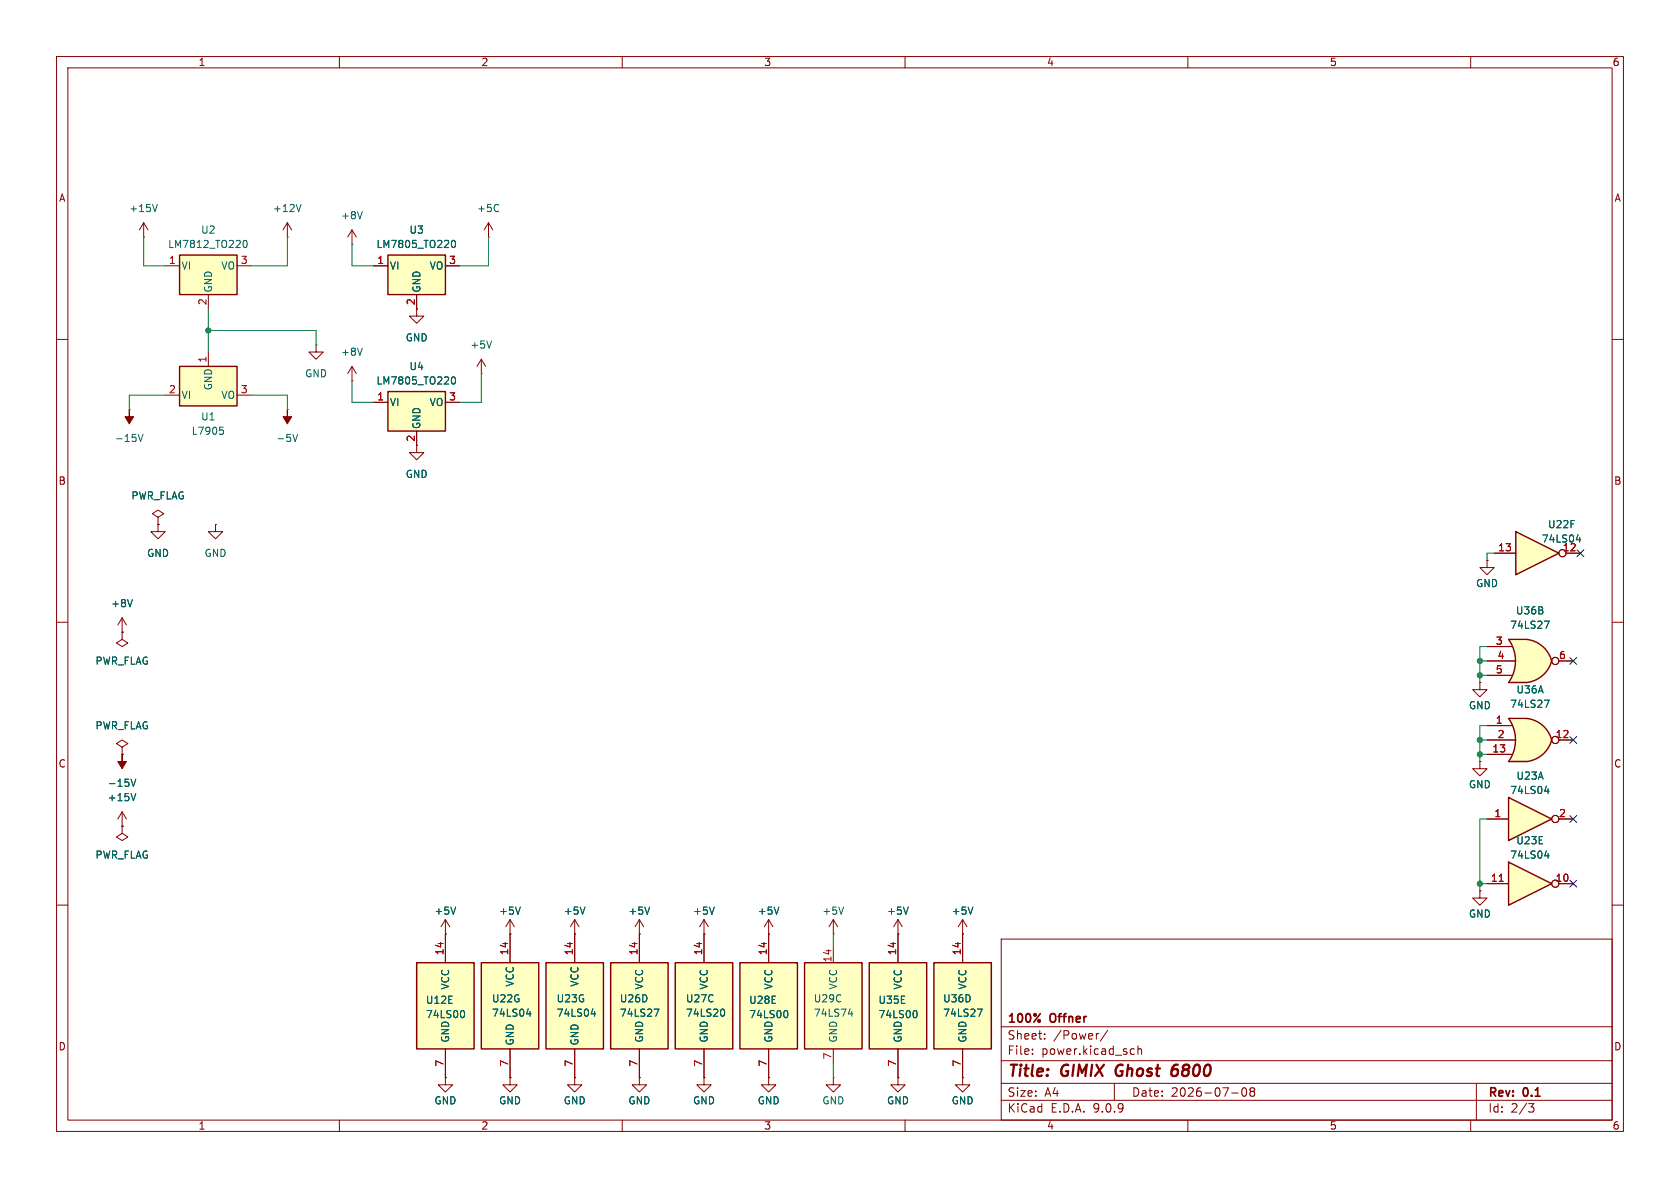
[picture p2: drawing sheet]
<svg xmlns="http://www.w3.org/2000/svg" width="297mm" height="210mm" viewBox="0 0 297 210" stroke-linecap="round" stroke-linejoin="round" font-family="sans-serif">
<g fill="none" stroke="#840000" stroke-width=".18">
<path d="M10 10h277v190h-277zM12 12h273v186h-273zM60 10v2M110 10v2M160 10v2M210 10v2M260 10v2M86.4 39.4l-.8 1.2M86.4 39.4l.7 1.2M86.4 39.4v2.5M73.7 54.6v1.3h1.2l-1.2 1.3-1.3-1.3h1.3M86.4 41.9h.1"/>
<path d="M10 60h2M285 60h2M262.9 99.1v1.2h1.3l-1.3 1.3-1.3-1.3h1.3M262.9 99.1h.1M10 110h2M285 110h2M10 160h2M177 166h108v32h-108zM285 160h2M60 198v2M110 198v2M160 198v2"/>
<path d="M177 194.5h108M177 191.5h108M177 187.5h108M177 181.5h108M182.5 186.3v.1M182.5 185.5v.1M184.7 183.6v.1M184.7 182.8v.1M194.2 182.7l-.2 .1M195.8 182.1l-1.3 2M197 191.5v3M200.1 185.4l.4 .1"/>
<path d="M200.5 186.3l-.4 .1M201.2 185.5l.2-.1 .3 .1 .1 .9M201.2 184.9v1.5M210 198v2M217.7 193.2h1.2M219.7 192.4l.2-.1a.81 .81 0 0 1 .6 .6 .81 .81 0 0 1-.3 .8l-.2 .1a.81 .81 0 0 1-.3-1.4zM221.2 192.9l-.2-.2 .2-.4 .5 .1 .1 .2-.3 .3M221.2 192.9l-.2 .3v.5l.2 .1 .5-.1 .1-.2-.1-.4-.2-.2M221.2 192.9h.3M260 198v2M261 191.5v6.5M270.2 195.1h1l-.5 .6 .4 .1 .1 .5-.3 .3h-.4"/>
</g>
<path d="M197.5 188.5a1.27 1.27 0 0 0 0 1.6M207.3 189.1l.3-.1 .5 .1M208.1 190a.66 .66 0 0 1-.9 .1M208.2 188.2a.81 .81 0 0 0-.9 .5" fill="none" stroke="#840000" stroke-width=".4"/>
<path d="M87.9 36.1l.2 .2M88.1 37.3l-.2 .1" fill="none" stroke="#006464" stroke-width=".18"/>
<path d="M68.6 45.1h10.1v7h-10.1z" fill="#ffffc2"/>
<path d="M68.6 45.1h10.1v7h-10.1z" fill="none" stroke="#840000" stroke-width=".25"/>
<path d="M66 47h2.6M73.7 52.1v2.5M78.7 47h2.6" fill="none" stroke="#840000" stroke-width=".18"/>
<path d="M80 42.6l.1-.1a.68 .68 0 0 1 .4 .6 .68 .68 0 0 1-.4 .7 .84 .84 0 0 1-.1-1.2z" fill="none" stroke="#006464" stroke-width=".18"/>
<path d="M68.6 69.2h10.1v7h-10.1z" fill="#ffffc2"/>
<path d="M68.6 69.2h10.1v7h-10.1z" fill="none" stroke="#840000" stroke-width=".25"/>
<g fill="none" stroke="#840000" stroke-width=".18">
<path d="M62.2 43.2h.1M62.2 40.6v2.6M62.2 40.6l-.7 1.3M62.2 40.6l.8 1.3M55.9 61v1.2h1.2l-1.2 1.3-1.3-1.3h1.3M55.9 61h.1M62.2 67.3h.1M62.2 64.8l-.7 1.2M62.2 64.8l.8 1.2M62.2 64.8v2.5M66 71.1h2.6M73.7 76.2v3.8h1.2l-1.2 1.3-1.3-1.3h1.3"/>
<path d="M78.7 71.1h2.6M85.1 66h.1M85.1 63.5l-.8 1.3M85.1 63.5l.8 1.3M85.1 63.5v2.5"/>
</g>
<path d="M64 37.4l-.4 1.3M64 61.5l-.4 1.3M80 66.7l.1-.1a.68 .68 0 0 1 .4 .7 .68 .68 0 0 1-.4 .6 .84 .84 0 0 1-.1-1.2zM86.9 60.3l-.4 1.2" fill="none" stroke="#006464" stroke-width=".18"/>
<path d="M268 94l7.6 3.8-7.6 3.8z" fill="#ffffc2"/>
<path d="M268 94l7.6 3.8-7.6 3.8z" fill="none" stroke="#840000" stroke-width=".25"/>
<g fill="none" stroke="#840000" stroke-width=".18">
<path d="M264.2 97.8h3.8M276.9 97.8h2.5"/>
<circle cx="276.2" cy="97.8" r=".63"/>
</g>
<path d="M278.7 95.4h.8M279.3 95v.8" fill="none" stroke="#006464" stroke-width=".18"/>
<path d="M266.7 141l7.6 3.8-7.6 3.8z" fill="#ffffc2"/>
<path d="M266.7 141l7.6 3.8-7.6 3.8z" fill="none" stroke="#840000" stroke-width=".25"/>
<g fill="none" stroke="#840000" stroke-width=".18">
<path d="M261.6 134.6v1.3h1.3l-1.3 1.3-1.3-1.3h1.3M261.6 134.6h.1M262.9 144.8h3.8M275.6 144.8h2.5"/>
<circle cx="275" cy="144.8" r=".63"/>
</g>
<path d="M273.1 139.9h.8M273.7 139.4v.9" fill="none" stroke="#006464" stroke-width=".18"/>
<path d="M266.7 113h3.2M266.7 120.7h3.2" fill="none" stroke="#ffffc2" stroke-width=".18"/>
<g fill="#ffffc2" stroke="#ffffc2" stroke-width=".18">
<path d="M269.3 115.5l5 1.3a5.2 5.2 0 0 1-4.4 3.9z"/>
<path d="M269.9 113a5.1 5.1 0 0 1 4.4 3.8l-5 1.3z"/>
</g>
<path d="M266.7 113h3.2v7.7h-3.2a6.7 6.7 0 0 0 0-7.7z" fill="#ffffc2"/>
<path d="M269.9 113h-3.2a6.6 6.6 0 0 1 0 7.7h3.2M269.9 113a5.2 5.2 0 0 1 4.4 3.8 5.2 5.2 0 0 1-4.4 3.9" fill="none" stroke="#840000" stroke-width=".25"/>
<g fill="none" stroke="#840000" stroke-width=".18">
<path d="M262.9 114.3h4.3M262.9 116.8h4.9M262.9 119.4h4.3M275.6 116.8h2.5M261.6 120.7v1.2h1.3l-1.3 1.3-1.3-1.3h1.3M261.6 120.7h.1"/>
<circle cx="275" cy="116.8" r=".63"/>
</g>
<path d="M273 109.8h.9l-.6 1.3" fill="none" stroke="#006464" stroke-width=".18"/>
<path d="M266.7 127h3.2M266.7 134.6h3.2" fill="none" stroke="#ffffc2" stroke-width=".18"/>
<g fill="#ffffc2" stroke="#ffffc2" stroke-width=".18">
<path d="M269.3 129.5l5 1.3a5.2 5.2 0 0 1-4.4 3.8z"/>
<path d="M269.9 127a5.1 5.1 0 0 1 4.4 3.8l-5 1.3z"/>
</g>
<path d="M266.7 127h3.2v7.6h-3.2a6.7 6.7 0 0 0 0-7.6z" fill="#ffffc2"/>
<path d="M269.9 127h-3.2a6.6 6.6 0 0 1 0 7.6h3.2M269.9 127a5.2 5.2 0 0 1 4.4 3.8 5.2 5.2 0 0 1-4.4 3.8" fill="none" stroke="#840000" stroke-width=".25"/>
<g fill="none" stroke="#840000" stroke-width=".18">
<path d="M262.9 128.3h4.3M262.9 130.8h4.9M262.9 133.4h4.3M275.6 130.8h2.5M261.6 157.5v1.3h1.3l-1.3 1.2-1.3-1.2h1.3M261.6 157.5h.1"/>
<circle cx="275" cy="130.8" r=".63"/>
</g>
<path d="M273 123.8h.9l-.6 1.2" fill="none" stroke="#006464" stroke-width=".18"/>
<path d="M165.1 170.2h10.2v15.2h-10.2z" fill="#ffffc2"/>
<path d="M165.1 170.2h10.2v15.2h-10.2z" fill="none" stroke="#840000" stroke-width=".25"/>
<path d="M22.9 72.4h.1M50.8 72.4h.1M27.9 92.7v1.3h1.3l-1.3 1.3-1.2-1.3h1.2M27.9 92.7h.1M27.9 91.4l1.1-.6-1.1-.6-1 .6 1 .6v1.3M38.1 92.7v1.3h1.3l-1.3 1.3-1.3-1.3h1.3M38.1 92.7h.1M170.2 165.1v5.1M170.2 185.4v5.1" fill="none" stroke="#840000" stroke-width=".18"/>
<path d="M24.4 76.8l.5 1.2 .4-1.2M51.8 76.8l.4 1.2 .4-1.2M172.8 178.4h.8l-.5 1.2" fill="none" stroke="#006464" stroke-width=".18"/>
<g fill="#840000" stroke="#840000" stroke-width=".18">
<path d="M22.9 72.4v1.3h.7l-.7 1.2-.8-1.2h.8z"/>
<path d="M50.8 72.4v1.3h.8l-.8 1.2-.8-1.2h.8z"/>
</g>
<path d="M31.7 64.8h10.2v7h-10.2z" fill="#ffffc2"/>
<path d="M31.7 64.8h10.2v7h-10.2z" fill="none" stroke="#840000" stroke-width=".25"/>
<g fill="none" stroke="#840000" stroke-width=".18">
<path d="M25.4 39.4l-.8 1.2M25.4 39.4l.8 1.2M25.4 39.4v2.5M25.4 41.9h.1M29.2 69.9h2.5M36.8 62.2v2.6M41.9 69.9h2.5M21.6 111.8v1.2l-1 .7 1 .6 1-.6-1-.7M21.6 111.8h.1M21.6 109.2l.8 1.3M21.6 109.2l-.8 1.3M21.6 109.2v2.6"/>
<path d="M21.6 133.4h.1M21.6 132.1l-1-.7 1-.6 1 .6-1 .7v1.3M21.6 146.1v1.2l-1 .7 1 .6 1-.6-1-.7M21.6 146.1h.1M21.6 143.5v2.6M21.6 143.5l.8 1.3M21.6 143.5l-.8 1.3"/>
</g>
<path d="M27.8 36.1l-.4 1.3M38.9 75.5h.6M39 76h.3l.2 .2-.1 .5-.4 .1M23.4 106l-.4 1.3M23.2 137.7l.4 1.3 .4-1.3M24 140.3l-.4 1.2" fill="none" stroke="#006464" stroke-width=".18"/>
<path d="M21.6 133.4v1.2h.8l-.8 1.3-.8-1.3h.8z" fill="#840000" stroke="#840000" stroke-width=".18"/>
<path d="M31.7 45.1h10.2v7h-10.2z" fill="#ffffc2"/>
<path d="M31.7 45.1h10.2v7h-10.2z" fill="none" stroke="#840000" stroke-width=".25"/>
<g fill="none" stroke="#840000" stroke-width=".18">
<path d="M50.8 39.4l-.8 1.2M50.8 39.4l.8 1.2M50.8 39.4v2.5M29.2 47h2.5M36.8 52.1v2.5M41.9 47h2.5M50.8 41.9h.1M78.7 165.1h.1M78.7 162.6l-.7 1.2M78.7 162.6l.8 1.2M78.7 162.6v2.5M135.9 165.1h.1"/>
<path d="M135.9 162.6l-.8 1.2M135.9 162.6l.8 1.2M135.9 162.6v2.5M78.7 190.5v1.3h1.3l-1.3 1.2-1.2-1.2h1.2M78.7 190.5h.1"/>
</g>
<path d="M53.2 36.1l-.4 1.3M43.1 42.6l.2-.1a.68 .68 0 0 1 .4 .6 .68 .68 0 0 1-.4 .7 .84 .84 0 0 1-.2-1.2zM80.6 160.3l-.5 1.3M137.7 160.3l-.4 1.3" fill="none" stroke="#006464" stroke-width=".18"/>
<path d="M73.7 170.2h10.1v15.2h-10.1z" fill="#ffffc2"/>
<path d="M73.7 170.2h10.1v15.2h-10.1z" fill="none" stroke="#840000" stroke-width=".25"/>
<path d="M78.7 165.1v5.1M78.7 185.4v5.1" fill="none" stroke="#840000" stroke-width=".18"/>
<path d="M81.8 178.6a.79 .79 0 0 1 0 1.3" fill="none" stroke="#006464" stroke-width=".18"/>
<path d="M85.1 170.2h10.1v15.2h-10.1z" fill="#ffffc2"/>
<path d="M85.1 170.2h10.1v15.2h-10.1z" fill="none" stroke="#840000" stroke-width=".25"/>
<path d="M90.2 165.1v5.1M147.3 165.1h.1M147.3 162.6l-.7 1.2M147.3 162.6l.8 1.2M147.3 162.6v2.5M90.2 185.4v5.1M147.3 190.5v1.3h1.3l-1.3 1.2-1.3-1.2h1.3M147.3 190.5h.1" fill="none" stroke="#840000" stroke-width=".18"/>
<path d="M93.1 179.2h.8M93.7 178.8v.8M149.1 160.3l-.4 1.3" fill="none" stroke="#006464" stroke-width=".18"/>
<path d="M142.2 170.2h10.2v15.2h-10.2z" fill="#ffffc2"/>
<path d="M142.2 170.2h10.2v15.2h-10.2z" fill="none" stroke="#840000" stroke-width=".25"/>
<path d="M124.5 165.1h.1M124.5 162.6l-.8 1.2M124.5 162.6l.7 1.2M124.5 162.6v2.5M147.3 167.6v2.6M147.3 185.4v2.6" fill="none" stroke="#840000" stroke-width=".18"/>
<path d="M126.3 160.3l-.4 1.3M150 179.2h.8M150.6 178.8v.8" fill="none" stroke="#006464" stroke-width=".18"/>
<path d="M130.8 170.2h10.2v15.2h-10.2z" fill="#ffffc2"/>
<path d="M130.8 170.2h10.2v15.2h-10.2z" fill="none" stroke="#840000" stroke-width=".25"/>
<path d="M135.9 165.1v5.1M124.5 190.5v1.3h1.2l-1.2 1.2-1.3-1.2h1.3M124.5 190.5h.1M135.9 190.5v1.3h1.3l-1.3 1.2-1.3-1.2h1.3M135.9 190.5h.1M135.9 185.4v5.1" fill="none" stroke="#840000" stroke-width=".18"/>
<path d="M139 178.6a.79 .79 0 0 1 0 1.3" fill="none" stroke="#006464" stroke-width=".18"/>
<path d="M119.4 170.2h10.1v15.2h-10.1z" fill="#ffffc2"/>
<path d="M119.4 170.2h10.1v15.2h-10.1z" fill="none" stroke="#840000" stroke-width=".25"/>
<path d="M124.5 165.1v5.1M124.5 185.4v5.1" fill="none" stroke="#840000" stroke-width=".18"/>
<path d="M127.8 178.4a.79 .79 0 0 1 0 1.2" fill="none" stroke="#006464" stroke-width=".18"/>
<path d="M266.7 152.4l7.6 3.8-7.6 3.8z" fill="#ffffc2"/>
<path d="M266.7 152.4l7.6 3.8-7.6 3.8z" fill="none" stroke="#840000" stroke-width=".25"/>
<g fill="none" stroke="#840000" stroke-width=".18">
<path d="M262.9 156.2h3.8M275.6 156.2h2.5M101.6 165.1h.1M101.6 162.6l-.8 1.2M101.6 162.6l.8 1.2M101.6 162.6v2.5M113 165.1h.1M113 162.6l-.7 1.2M113 162.6l.8 1.2M113 162.6v2.5"/>
<circle cx="275" cy="156.2" r=".63"/>
</g>
<path d="M265 155.8h.8" fill="none" stroke="#a90000" stroke-width=".18"/>
<path d="M273.1 151.3h.8M273.7 150.9v.8M103.4 160.3l-.4 1.3M114.8 160.3l-.4 1.3" fill="none" stroke="#006464" stroke-width=".18"/>
<path d="M96.5 170.2h10.2v15.2h-10.2z" fill="#ffffc2"/>
<path d="M96.5 170.2h10.2v15.2h-10.2z" fill="none" stroke="#840000" stroke-width=".25"/>
<path d="M101.6 165.1v5.1M101.6 185.4v5.1" fill="none" stroke="#840000" stroke-width=".18"/>
<path d="M104.5 179.2h.8M105.1 178.8v.8" fill="none" stroke="#006464" stroke-width=".18"/>
<path d="M107.9 170.2h10.2v15.2h-10.2z" fill="#ffffc2"/>
<path d="M107.9 170.2h10.2v15.2h-10.2z" fill="none" stroke="#840000" stroke-width=".25"/>
<g fill="none" stroke="#840000" stroke-width=".18">
<path d="M113 165.1v5.1M170.2 165.1h.1M170.2 162.6l-.8 1.2M170.2 162.6l.7 1.2M170.2 162.6v2.5M101.6 190.5v1.3h1.3l-1.3 1.2-1.3-1.2h1.3M101.6 190.5h.1M113 190.5v1.3h1.3l-1.3 1.2-1.2-1.2h1.2M113 190.5h.1M113 185.4v5.1M158.7 190.5v1.3h1.3l-1.3 1.2-1.2-1.2h1.2M158.7 190.5h.1"/>
<path d="M170.2 190.5v1.3h1.2l-1.2 1.2-1.3-1.2h1.3M170.2 190.5h.1"/>
</g>
<path d="M115.6 178.4h.9l-.6 1.2M172 160.3l-.4 1.3" fill="none" stroke="#006464" stroke-width=".18"/>
<path d="M153.7 170.2h10.1v15.2h-10.1z" fill="#ffffc2"/>
<path d="M153.7 170.2h10.1v15.2h-10.1z" fill="none" stroke="#840000" stroke-width=".25"/>
<g fill="none" stroke="#840000" stroke-width=".18">
<path d="M66 47h2.6M73.7 52.1v2.5M78.7 47h2.6M66 71.1h2.6M73.7 76.2v2.5M78.7 71.1h2.6M27.9 92.7h.1M262.9 99.1h.1M264.2 97.8h3.8M276.9 97.8h2.5M21.6 111.8h.1M262.9 114.3h4.3"/>
<path d="M262.9 116.8h4.9M262.9 119.4h4.3M275.6 116.8h2.5M21.6 133.4h.1M261.6 120.7h.1M261.6 134.6h.1M262.9 128.3h4.3M262.9 130.8h4.9M262.9 133.4h4.3M275.6 130.8h2.5M21.6 146.1h.1M261.6 157.5h.1"/>
<path d="M262.9 156.2h3.8M262.9 144.8h3.8M275.6 156.2h2.5M275.6 144.8h2.5M78.7 165.1h.1M78.7 165.1v5.1M90.2 165.1h.1M90.2 162.6l-.8 1.2M90.2 162.6l.7 1.2M90.2 162.6v7.6M101.6 165.1h.1M101.6 165.1v5.1"/>
<path d="M113 165.1h.1M113 165.1v5.1M124.5 165.1h.1M124.5 165.1v5.1M135.9 165.1h.1M135.9 165.1v5.1M158.7 165.1h.1M158.7 162.6v7.6M158.7 162.6l-.7 1.2M158.7 162.6l.8 1.2M170.2 165.1h.1M170.2 165.1v5.1"/>
<path d="M78.7 190.5h.1M78.7 185.4v5.1M90.2 190.5v1.3h1.2l-1.2 1.2-1.3-1.2h1.3M90.2 190.5h.1M90.2 185.4v5.1M101.6 190.5h.1M101.6 185.4v5.1M113 190.5h.1M113 185.4v5.1M124.5 190.5h.1M124.5 185.4v5.1M135.9 190.5h.1"/>
<path d="M135.9 185.4v5.1M158.7 190.5h.1M158.7 185.4v5.1M170.2 190.5h.1M170.2 185.4v5.1"/>
<circle cx="276.2" cy="97.8" r=".63"/>
<circle cx="275" cy="116.8" r=".63"/>
<circle cx="275" cy="130.8" r=".63"/>
<circle cx="275" cy="156.2" r=".63"/>
<circle cx="275" cy="144.8" r=".63"/>
</g>
<g fill="none" stroke="#006464" stroke-width=".18">
<path d="M80 42.6l.1-.1a.68 .68 0 0 1 .4 .6 .68 .68 0 0 1-.4 .7 .84 .84 0 0 1-.1-1.2zM80 66.7l.1-.1a.68 .68 0 0 1 .4 .7 .68 .68 0 0 1-.4 .6 .84 .84 0 0 1-.1-1.2zM278.7 95.4h.8M279.3 95v.8M23.4 106l-.4 1.3M273 109.8h.9l-.6 1.3M23.2 137.7l.4 1.3 .4-1.3M273 123.8h.9l-.6 1.2M273.1 139.9h.8M273.7 139.4v.9M24 140.3l-.4 1.2M273.1 151.3h.8"/>
<path d="M273.7 150.9v.8M80.6 160.3l-.5 1.3M81.8 178.6a.79 .79 0 0 1 0 1.3M92 160.3l-.4 1.3M93.1 179.2h.8M93.7 178.8v.8M103.4 160.3l-.4 1.3M104.5 179.2h.8M105.1 178.8v.8M114.8 160.3l-.4 1.3M115.6 178.4h.9l-.6 1.2M126.3 160.3l-.4 1.3"/>
<path d="M127.8 178.4a.79 .79 0 0 1 0 1.2M137.7 160.3l-.4 1.3M139 178.6a.79 .79 0 0 1 0 1.3M160.6 160.3l-.5 1.3M161.8 178.6a.79 .79 0 0 1 0 1.3M172 160.3l-.4 1.3M172.8 178.4h.8l-.5 1.2"/>
</g>
<g fill="none" stroke="#009600" stroke-width=".18">
<path d="M25.4 41.9v5.1h3.8M36.8 58.4h19.1v2.6M36.8 54.6v7.6M50.8 41.9v5.1h-6.4M62.2 43.2v3.8h3.8M86.4 41.9v5.1h-5.1M29.2 69.9h-6.3v2.5M44.4 69.9h6.4v2.5M62.2 67.3v3.8h3.8M85.1 66v5.1h-3.8M264.2 97.8h-1.3v1.3M261.6 116.8h1.3"/>
<path d="M261.6 119.4h1.3M262.9 114.3h-1.3v6.4M261.6 133.4h1.3M261.6 130.8h1.3M262.9 128.3h-1.3v6.3M261.6 156.2h1.3M262.9 144.8h-1.3v12.7M147.3 165.1v2.5M147.3 188v2.5"/>
</g>
<path d="M278.8 97.2l1.2 1.2M280 97.2l-1.2 1.2M277.5 116.2l1.2 1.2M278.7 116.2l-1.2 1.2M277.5 130.2l1.2 1.2M278.7 130.2l-1.2 1.2M277.5 155.6l1.2 1.2M277.5 144.2l1.2 1.2M278.7 155.6l-1.2 1.2M278.7 144.2l-1.2 1.2" fill="none" stroke="#000084" stroke-width=".18"/>
<path d="M265 155.8h.8" fill="none" stroke="#a90000" stroke-width=".18"/>
<g fill="#009600" stroke="#009600" stroke-width=".18">
<circle cx="261.6" cy="156.2" r=".46"/>
<circle cx="261.6" cy="119.4" r=".46"/>
<circle cx="261.6" cy="116.8" r=".46"/>
<circle cx="261.6" cy="130.8" r=".46"/>
<circle cx="261.6" cy="133.4" r=".46"/>
<circle cx="36.8" cy="58.4" r=".46"/>
</g>
<g font-size="2.8" fill="#840000">
<text x="178" y="190.9">Title:</text>
<text x="187.7" y="190.9">GIMIX</text>
<text x="198.1" y="190.9">Ghost</text>
<text x="208.8" y="190.9">6800</text>
</g>
<g font-size="2.1" fill="#840000">
<text x="178" y="184">Sheet:</text>
<text x="178" y="181.2">100%</text>
<text x="185.7" y="181.2">Offner</text>
<text x="186.2" y="184">/Power/</text>
<text x="178" y="186.7">File:</text>
<text x="184.1" y="186.7">power.kicad_sch</text>
<text x="178" y="196.9">KiCad</text>
<text x="178" y="194.1">Size:</text>
<text x="184.7" y="194.1">A4</text>
<text x="185.7" y="196.9">E.D.A.</text>
<text x="193.3" y="196.9">9.0.9</text>
<text x="200" y="194.1">Date:</text>
<text x="207" y="194.1">2026-07-08</text>
<text x="263" y="194.3">Rev:</text>
<text x="263" y="196.9">Id:</text>
<text x="267.1" y="196.9">2/3</text>
<text x="269.4" y="194.3">0.1</text>
</g>
<g font-size="1.8" fill="#840000">
<text x="35" y="11.9">1</text>
<text x="85" y="11.9">2</text>
<text x="135" y="11.9">3</text>
<text x="185" y="11.9">4</text>
<text x="235" y="11.9">5</text>
<text x="285" y="11.9">6</text>
<text x="10.3" y="35.9">A</text>
<text x="285.3" y="35.9">A</text>
<text x="73.4" y="54" transform="rotate(-90 73.4 54)">2</text>
<text x="10.3" y="85.9">B</text>
<text x="285.3" y="85.9">B</text>
<text x="10.3" y="135.9">C</text>
<text x="285.3" y="135.9">C</text>
<text x="10.3" y="185.9">D</text>
<text x="285.3" y="185.9">D</text>
<text x="35" y="199.9">1</text>
<text x="85" y="199.9">2</text>
<text x="135" y="199.9">3</text>
<text x="185" y="199.9">4</text>
<text x="235" y="199.9">5</text>
<text x="285" y="199.9">6</text>
</g>
<g font-size="1.8" fill="#006464">
<text x="22.8" y="37.7">+15V</text>
<text x="35.5" y="41.5">U2</text>
<text x="48.2" y="37.7">+12V</text>
<text x="60.2" y="39">+8V</text>
<text x="72.3" y="41.5">U3</text>
<text x="84.2" y="37.7">+5C</text>
<text x="29.6" y="44">LM7812_TO220</text>
<text x="32" y="47.9">VI</text>
<text x="39" y="47.9">VO</text>
<text x="66.5" y="44">LM7805_TO220</text>
<text x="68.8" y="47.9">VI</text>
<text x="75.9" y="47.9">VO</text>
<text x="37.7" y="51.8" transform="rotate(-90 37.7 51.8)">GND</text>
<text x="74.5" y="51.8" transform="rotate(-90 74.5 51.8)">GND</text>
<text x="60.2" y="63.1">+8V</text>
<text x="71.6" y="60.6">GND</text>
<text x="72.3" y="65.6">U4</text>
<text x="83.1" y="61.8">+5V</text>
<text x="32" y="70.7">VI</text>
<text x="37.7" y="69.1" transform="rotate(-90 37.7 69.1)">GND</text>
<text x="39" y="70.7">VO</text>
<text x="53.8" y="66.9">GND</text>
<text x="66.5" y="68.2">LM7805_TO220</text>
<text x="68.8" y="72">VI</text>
<text x="75.9" y="72">VO</text>
<text x="33.8" y="77.1">L7905</text>
<text x="35.5" y="74.5">U1</text>
<text x="74.5" y="75.9" transform="rotate(-90 74.5 75.9)">GND</text>
<text x="20.2" y="78.3">-15V</text>
<text x="48.8" y="78.3">-5V</text>
<text x="23.1" y="88.5">PWR_FLAG</text>
<text x="71.6" y="84.7">GND</text>
<text x="273.6" y="93.6">U22F</text>
<text x="25.9" y="98.7">GND</text>
<text x="36.1" y="98.7">GND</text>
<text x="272.5" y="96.1">74LS04</text>
<text x="19.6" y="107.5">+8V</text>
<text x="260.9" y="104">GND</text>
<text x="266.9" y="111.4">74LS27</text>
<text x="267.9" y="108.8">U36B</text>
<text x="16.8" y="117.7">PWR_FLAG</text>
<text x="259.6" y="125.6">GND</text>
<text x="266.9" y="125.3">74LS27</text>
<text x="268" y="122.8">U36A</text>
<text x="16.8" y="129.1">PWR_FLAG</text>
<text x="18.9" y="139.3">-15V</text>
<text x="18.9" y="141.8">+15V</text>
<text x="259.6" y="139.5">GND</text>
<text x="266.9" y="140.6">74LS04</text>
<text x="268" y="138">U23A</text>
<text x="268" y="149.5">U23E</text>
<text x="16.8" y="152">PWR_FLAG</text>
<text x="266.9" y="152">74LS04</text>
<text x="76.7" y="161.9">+5V</text>
<text x="88.1" y="161.9">+5V</text>
<text x="99.6" y="161.9">+5V</text>
<text x="111" y="161.9">+5V</text>
<text x="122.4" y="161.9">+5V</text>
<text x="133.9" y="161.9">+5V</text>
<text x="145.3" y="161.9">+5V</text>
<text x="156.7" y="161.9">+5V</text>
<text x="168.1" y="161.9">+5V</text>
<text x="259.6" y="162.4">GND</text>
<text x="75.2" y="177.6">U12E</text>
<text x="79.6" y="175" transform="rotate(-90 79.6 175)">VCC</text>
<text x="86.9" y="177.4">U22G</text>
<text x="86.9" y="179.9">74LS04</text>
<text x="91" y="174.5" transform="rotate(-90 91 174.5)">VCC</text>
<text x="98.3" y="177.4">U23G</text>
<text x="98.3" y="179.9">74LS04</text>
<text x="102.5" y="174.5" transform="rotate(-90 102.5 174.5)">VCC</text>
<text x="109.5" y="177.4">U26D</text>
<text x="109.5" y="179.9">74LS27</text>
<text x="113.9" y="175" transform="rotate(-90 113.9 175)">VCC</text>
<text x="121.2" y="177.4">U27C</text>
<text x="121.2" y="179.9">74LS20</text>
<text x="125.3" y="175" transform="rotate(-90 125.3 175)">VCC</text>
<text x="132.3" y="177.6">U28E</text>
<text x="136.8" y="175" transform="rotate(-90 136.8 175)">VCC</text>
<text x="143.8" y="177.4">U29C</text>
<text x="143.8" y="179.9">74LS74</text>
<text x="148.2" y="175" transform="rotate(-90 148.2 175)">VCC</text>
<text x="155.2" y="177.6">U35E</text>
<text x="159.6" y="175" transform="rotate(-90 159.6 175)">VCC</text>
<text x="166.6" y="177.4">U36D</text>
<text x="166.6" y="179.9">74LS27</text>
<text x="171" y="175" transform="rotate(-90 171 175)">VCC</text>
<text x="75.2" y="180.2">74LS00</text>
<text x="79.6" y="184.4" transform="rotate(-90 79.6 184.4)">GND</text>
<text x="91" y="184.9" transform="rotate(-90 91 184.9)">GND</text>
<text x="102.5" y="184.9" transform="rotate(-90 102.5 184.9)">GND</text>
<text x="113.9" y="184.4" transform="rotate(-90 113.9 184.4)">GND</text>
<text x="125.3" y="184.4" transform="rotate(-90 125.3 184.4)">GND</text>
<text x="132.3" y="180.2">74LS00</text>
<text x="136.8" y="184.4" transform="rotate(-90 136.8 184.4)">GND</text>
<text x="148.2" y="184.4" transform="rotate(-90 148.2 184.4)">GND</text>
<text x="155.2" y="180.2">74LS00</text>
<text x="159.6" y="184.4" transform="rotate(-90 159.6 184.4)">GND</text>
<text x="171" y="184.4" transform="rotate(-90 171 184.4)">GND</text>
<text x="76.7" y="195.4">GND</text>
<text x="88.1" y="195.4">GND</text>
<text x="99.6" y="195.4">GND</text>
<text x="111" y="195.4">GND</text>
<text x="122.4" y="195.4">GND</text>
<text x="133.9" y="195.4">GND</text>
<text x="145.3" y="195.4">GND</text>
<text x="156.7" y="195.4">GND</text>
<text x="168.1" y="195.4">GND</text>
</g>
<g font-size="1.8" fill="#a90000">
<text x="29.8" y="46.7">1</text>
<text x="42.5" y="46.7">3</text>
<text x="66.6" y="46.7">1</text>
<text x="79.3" y="46.7">3</text>
<text x="36.6" y="54" transform="rotate(-90 36.6 54)">2</text>
<text x="36.6" y="64.2" transform="rotate(-90 36.6 64.2)">1</text>
<text x="29.8" y="69.6">2</text>
<text x="42.5" y="69.6">3</text>
<text x="66.6" y="70.9">1</text>
<text x="79.3" y="70.9">3</text>
<text x="73.4" y="78.2" transform="rotate(-90 73.4 78.2)">2</text>
<text x="264.8" y="97.5">13</text>
<text x="276.2" y="97.5">12</text>
<text x="264.3" y="114">3</text>
<text x="264.3" y="119.1">5</text>
<text x="264.7" y="116.6">4</text>
<text x="275.5" y="116.6">6</text>
<text x="264.3" y="128">1</text>
<text x="264.7" y="130.6">2</text>
<text x="274.9" y="130.6">12</text>
<text x="263.7" y="133.1">13</text>
<text x="264.1" y="144.5">1</text>
<text x="275.5" y="144.5">2</text>
<text x="263.5" y="156">11</text>
<text x="274.9" y="156">10</text>
<text x="78.5" y="169" transform="rotate(-90 78.5 169)">14</text>
<text x="89.9" y="169" transform="rotate(-90 89.9 169)">14</text>
<text x="101.3" y="169" transform="rotate(-90 101.3 169)">14</text>
<text x="112.8" y="169" transform="rotate(-90 112.8 169)">14</text>
<text x="124.2" y="169" transform="rotate(-90 124.2 169)">14</text>
<text x="135.6" y="169" transform="rotate(-90 135.6 169)">14</text>
<text x="147.1" y="170.2" transform="rotate(-90 147.1 170.2)">14</text>
<text x="158.5" y="169" transform="rotate(-90 158.5 169)">14</text>
<text x="169.9" y="169" transform="rotate(-90 169.9 169)">14</text>
<text x="78.5" y="188.7" transform="rotate(-90 78.5 188.7)">7</text>
<text x="89.9" y="188.7" transform="rotate(-90 89.9 188.7)">7</text>
<text x="101.3" y="188.7" transform="rotate(-90 101.3 188.7)">7</text>
<text x="112.8" y="188.7" transform="rotate(-90 112.8 188.7)">7</text>
<text x="124.2" y="188.7" transform="rotate(-90 124.2 188.7)">7</text>
<text x="135.6" y="188.7" transform="rotate(-90 135.6 188.7)">7</text>
<text x="147.1" y="187.4" transform="rotate(-90 147.1 187.4)">7</text>
<text x="158.5" y="188.7" transform="rotate(-90 158.5 188.7)">7</text>
<text x="169.9" y="188.7" transform="rotate(-90 169.9 188.7)">7</text>
</g>
</svg>
